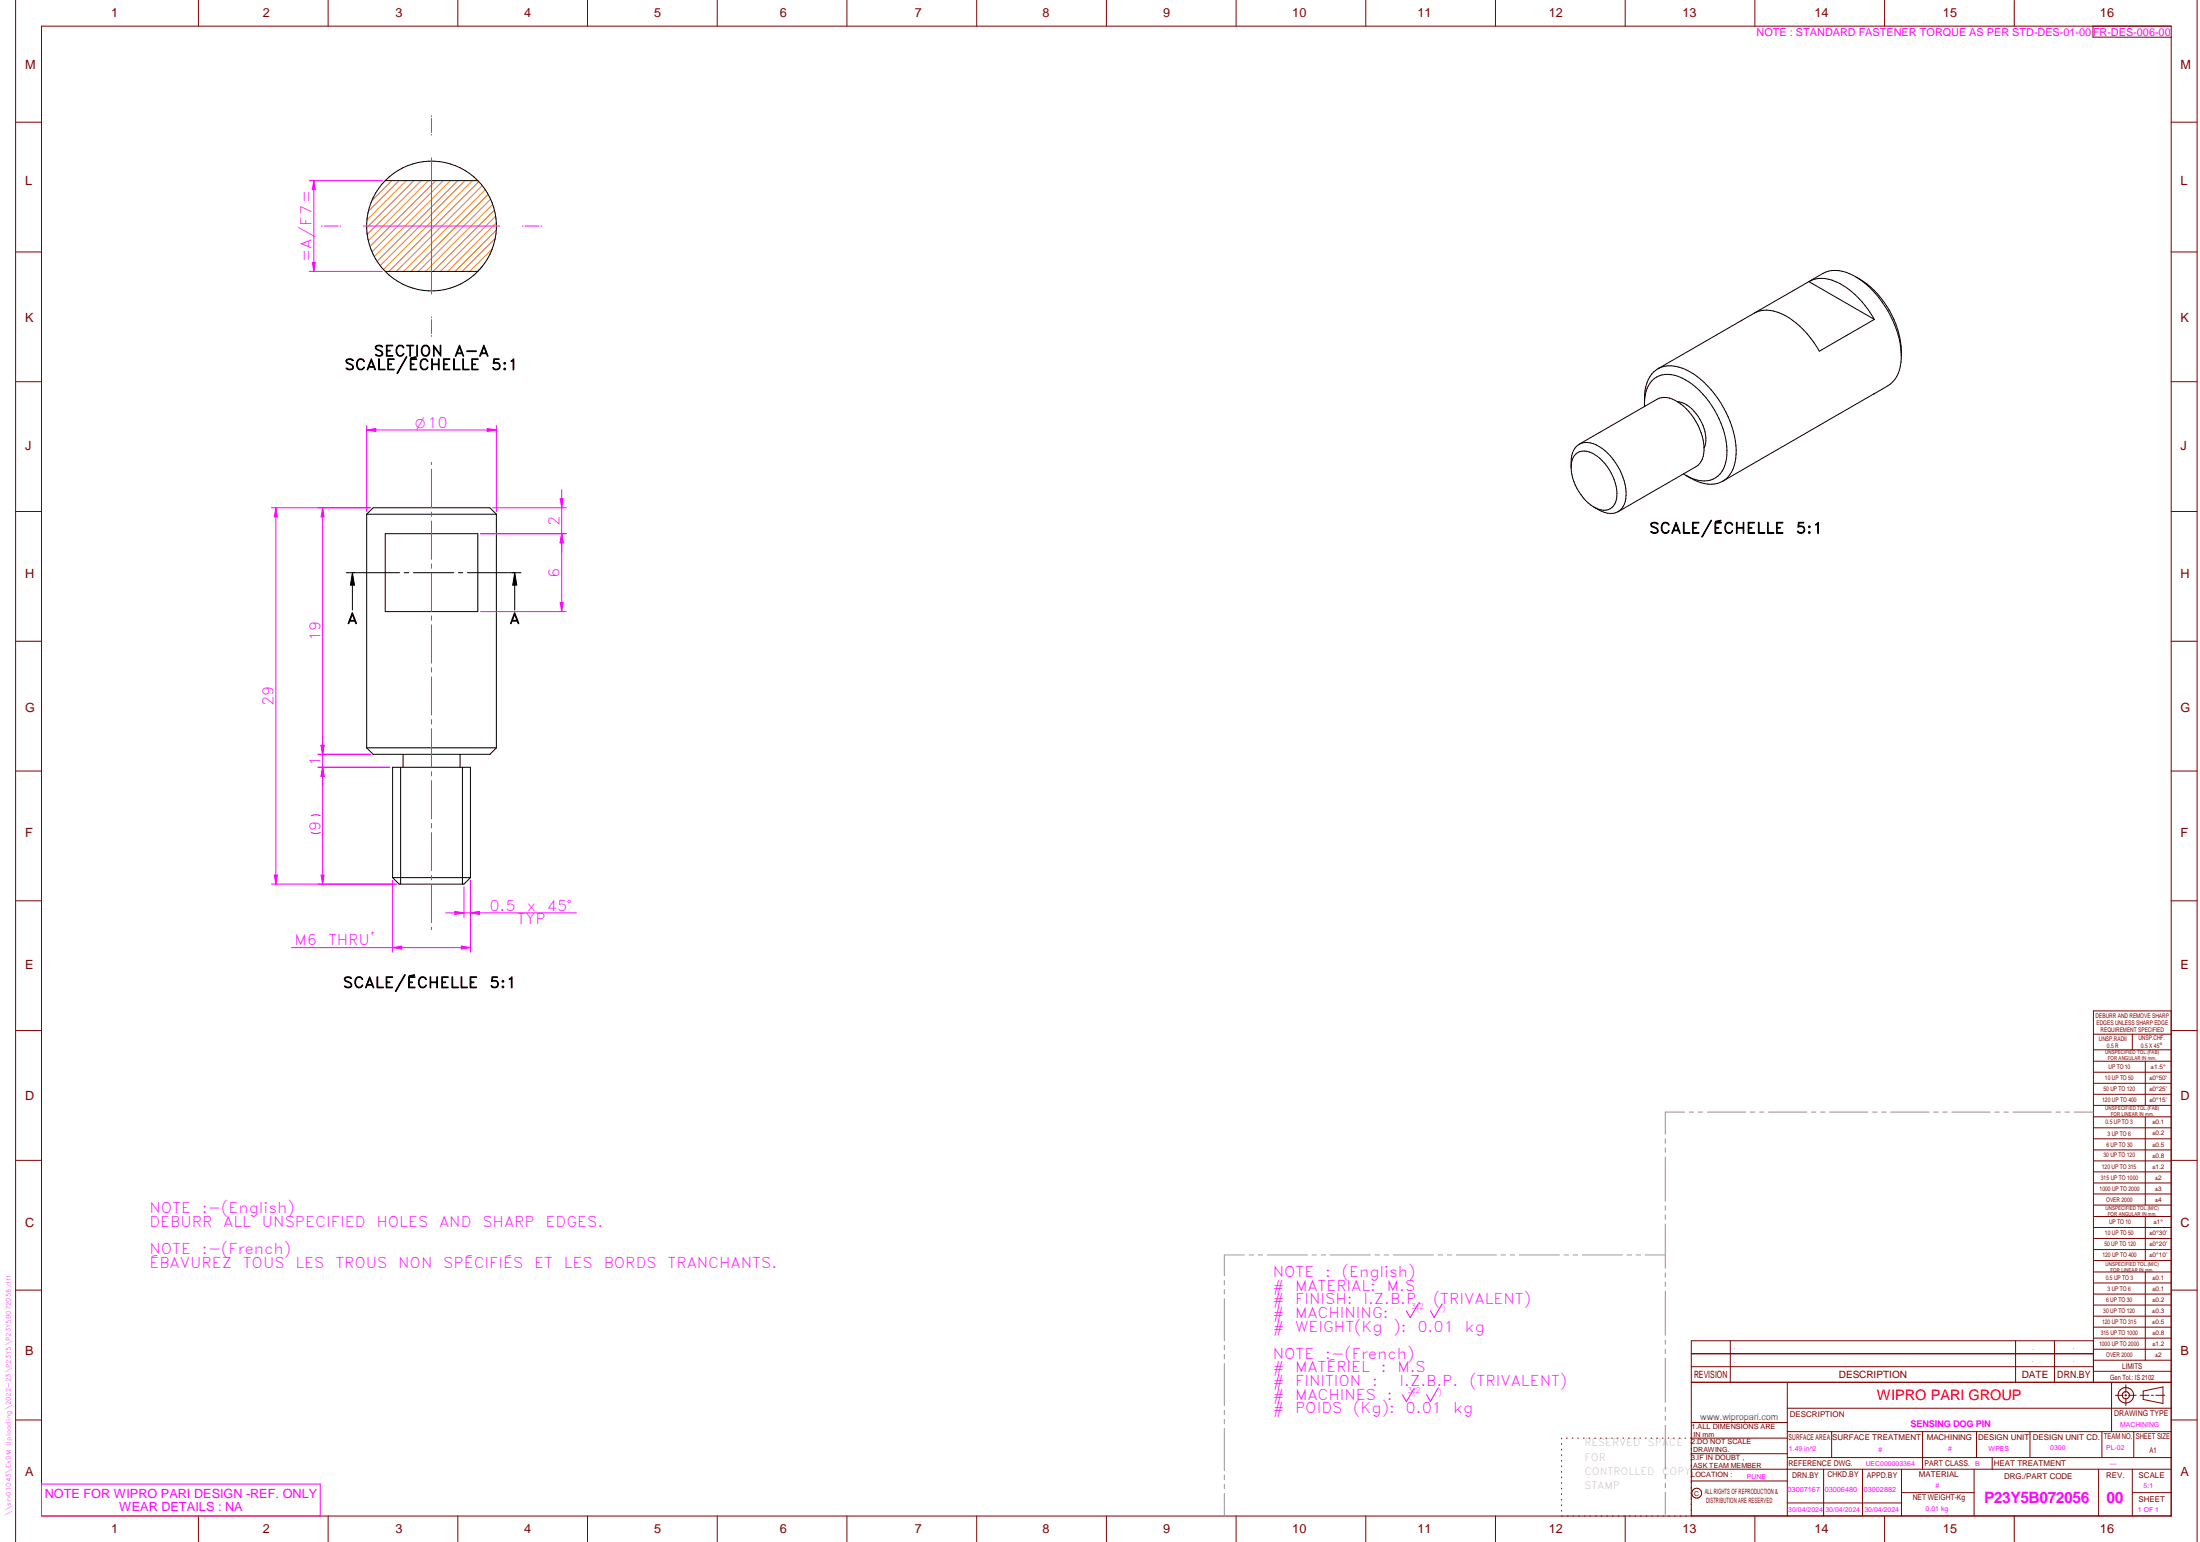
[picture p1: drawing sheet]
<svg xmlns="http://www.w3.org/2000/svg" width="848mm" height="594mm" viewBox="0 0 848 594" stroke-linecap="round" stroke-linejoin="round" font-family="sans-serif">
<g fill="none" stroke="#800000" stroke-width=".39">
<path d="M6 .1v593.9M16 10.1h821v574h-821zM76.5 .1v10M126.5 .1v10M176.5 .1v10M226.5 .1v10M276.5 .1v10M326.5 .1v10M376.5 .1v10M426.5 .1v10M476.5 .1v10M526.5 .1v10"/>
<path d="M576.5 .1v10M626.5 .1v10M676.5 .1v10M726.5 .1v10M776.5 .1v10M806.8 10.1v4.2l30.2 .1M847 .1v593.9M6 47.1h10M837 47.1h10M6 97.1h10M837 97.1h10M6 147.1h10"/>
<path d="M837 147.1h10M6 197.1h10M837 197.1h10M6 247.1h10M837 247.1h10M6 297.1h10M837 297.1h10M6 347h10M837 347h10M6 397h10M807 398.4h30M822 398.4v6.1"/>
<path d="M837 397h10M837 389.5h-30v143.1M807 404.5h30M807 408.9h30M807 413.1h30M807 417.4h30M827 408.9v17M807 421.6h30M807 425.9h30M807 430.3h30M807 434.5h30M807 438.7h30"/>
<path d="M827 430.3v34M6 447h10M807 443h30M807 447.3h30M807 451.5h30M807 455.8h30M807 460h30M837 447h10M807 464.3h30M807 468.7h30M807 472.9h30M807 477.1h30"/>
<path d="M827 468.7v16.9M6 497h10M807 481.4h30M807 485.6h30M807 490.1h30M807 494.3h30M807 498.6h30M827 490.1v33.9M837 497h10M667 516.6v16M777 516.6v16M792 516.6v16"/>
<path d="M807 502.8h30M807 507.1h30M807 511.3h30M807 515.5h30M807 519.8h30M807 516.6h-155v67.5M652 532.6h185.2M652 521.5h155M652 526.5h155M689 532.6v51.4M807 524h30M807 528.3h30"/>
<path d="M814 532.6v19M815.5 537.5h2.8M819.1 537.5h.7M819.5 533.5v2.9M819.5 537.2v.7M819.5 538.7v2.8M820.6 537.5h2.9M825 537.5h3.4M826.2 535.9l7.6-1.6v6.4l-7.6-1.5zM829.3 537.5h.8M831 537.5h3.5M6 547.1h10"/>
<path d="M602 554.1v.3M602 556.2v.3M602 558.3v.3M603.8 554.1h.4M606 554.1h.3M608.2 554.1h.3M610.4 554.1h.3M612.6 554.1h.3M614.7 554.1h.3M616.9 554.1h.3M619.1 554.1h.3M621.2 554.1h.3"/>
<path d="M623.4 554.1h.3M625.6 554.1h.3M627.8 554.1h.3M629.9 554.1h.4M632.1 554.1h.3M634.3 554.1h.3M636.5 554.1h.3M638.6 554.1h.3M640.8 554.1h.3M643 554.1h.3M645.2 554.1h.3M647.3 554.1h.4"/>
<path d="M649.5 554.1h.3M652 548h37M689 542.5h148M689 551.6h148M689 554.1h-37.3M706.1 551.6v10M741.1 551.6v14.4M761.9 551.6v10M782.5 551.6v10M810.3 551.6v10M822.5 551.6v10M837 547.1h10"/>
<path d="M602 560.5v.3M602 562.6v.3M602 564.8v.3M602 566.9v.3M602 569v.3M602 571.2v.3M602 573.3v.4M602 575.5v.3M602 577.6v.3M602 579.8v.3M652 570.6h37M652 560.1h37"/>
<path d="M689 561.6h148M689 579h44M703 566v18M718 566v18M733 575.1h28M733 566v18M761 566v18M768 561.6v4.4M809 566v18M822 566v18M822 575.1h15M837 566h-185"/>
<path d="M76.5 584.1v9.9M126.5 584.1v9.9M176.5 584.1v9.9M226.5 584.1v9.9M276.5 584.1v9.9M326.5 584.1v9.9M376.5 584.1v9.9M426.5 584.1v9.9M476.5 584.1v9.9M526.5 584.1v9.9M576.5 584.1v9.9M602 581.9v.3"/>
<path d="M626.5 584.1v9.9M652 584h185M676.5 584.1v9.9M726.5 584.1v9.9M776.5 584.1v9.9"/>
<circle cx="819.5" cy="537.5" r="2.99"/>
<circle cx="819.5" cy="537.5" r="1.39"/>
<circle cx="654.1" cy="575.3" r="1.9"/>
</g>
<g fill="none" stroke="#f0f" stroke-width=".39">
<path d="M166.3 178.1v.9M104.6 195.6h38.2M166.3 180.8v14.7M166.3 197.3v1.7M166.3 200.7v14.8M166.3 217.3v1.6M166.3 220.8v14.7M166.3 237.3v1.7M166.3 240.7v14.8M166.3 257.3v1.7M166.3 260.8v14.7M166.3 277.2v1.8"/>
<path d="M166.3 280.8v14.6M166.3 297.3v1.7M166.3 300.7v14.8M166.3 317.2v1.8M105.7 337.1h1.2l-.6 3.5zM166.3 320.8v14.6M166.3 337.3v1.7M104.6 340.6h48.2M166.3 340.7v14.8M166.3 357.3v.8M546.7 502.4l-3.1 5.3-1.5-2.7M555.9 502.3l-3 5.3-1.5-2.6"/>
<path d="M545.2 534.8l-3 5.2-1.6-2.6M554.4 534.7l-3 5.2-1.5-2.6M16 571.8h107.4v12.2h-107.4z"/>
</g>
<g fill="none" stroke="#949494" stroke-width=".39">
<path d="M641.9 438.7v1.8M649.4 428.5h-7.5v8.5M651.2 428.5h1.7M654.6 428.5h1.8M658.2 428.5h14.7M674.7 428.5h1.7M678.2 428.5h1.7M681.7 428.5h14.8M698.3 428.5h1.7M701.8 428.5h1.7M705.3 428.5h14.7M721.9 428.5h1.7"/>
<path d="M725.3 428.5h1.8M728.9 428.5h14.7M745.4 428.5h1.7M748.9 428.5h1.7M752.4 428.5h14.8M769 428.5h1.7M772.5 428.5h1.7M776 428.5h14.7M792.6 428.5h1.7M796 428.5h1.8M799.5 428.5h7.4M641.9 442.3v1.6"/>
<path d="M641.9 445.8v17M641.9 464.6v1.7M641.9 468.1v1.7M641.9 471.6v17.1M472 493.4v1.6M472 496.8v1.8M479.7 483.5h-7.7v8M481.5 483.5h1.7M485 483.5h1.7M488.5 483.5h15.5M505.8 483.5h1.7M509.3 483.5h1.7"/>
<path d="M512.8 483.5h15.5M530.1 483.5h1.7M533.6 483.5h1.7M537.1 483.5h15.5M554.4 483.5h1.7M557.9 483.5h1.7M561.4 483.5h15.5M578.7 483.5h1.6M582.2 483.5h1.7M585.6 483.5h15.5M603 483.5h1.6M606.4 483.5h1.8"/>
<path d="M609.9 483.5h15.5M627.2 483.5h1.7M630.7 483.5h1.7M634.2 483.5h7.7M641.9 490.4v1.7M641.9 493.9v1.7M641.9 497.4v17.1M472 500.3v16.3M472 518.3v1.8M641.9 516.3v1.6M641.9 519.8v1.7M472 521.8v1.7"/>
<path d="M472 525.4v16.2M641.9 523.2v17.1M472 543.3v1.7M472 546.9v1.7M472 550.3v16.2M641.9 542.1v1.7M641.9 545.6v1.7M641.9 549.1v17M472 568.3v1.8M472 571.8v1.7M472 575.4v8.1M641.9 567.9v1.7"/>
<path d="M641.9 571.4v1.8M641.9 574.9v8.6"/>
</g>
<g fill="none" stroke="#000" stroke-width=".39">
<path d="M697.3 108.5a11.7 11.7 0 0 1 11.9 .7 35.9 35.9 0 0 1 13.3 13.9M697.3 108.5l-20.9 12.1M697.3 108.5l25.2 14.6M697.4 108.4l5.3-3.1a13 13 0 0 1 13.3 1.7 39.4 39.4 0 0 1 16.9 29.4M715.3 106.6a34.4 34.4 0 0 1 17.2 34.6 10.7 10.7 0 0 1-4.7 7.4l-5.3 3.1M722.5 123.1l-21.2 12.2a32.7 32.7 0 0 0-16.1-15 10.6 10.6 0 0 0-9 .3l-37.1 21.5M633.9 155.1a10.1 10.1 0 0 1 6.8-10.7 15.8 15.8 0 0 1 13.1 4.9 35.2 35.2 0 0 1 11.9 25.9 9.8 9.8 0 0 1-6.4 9.8 13 13 0 0 1-10.3-2.4M633.9 156.6v-3.1a11.8 11.8 0 0 1 6.7-12.1 15.6 15.6 0 0 1 13.6 3.6 39.2 39.2 0 0 1 15 29.9 12.1 12.1 0 0 1-5.1 10.5M646.6 154.7a13.7 13.7 0 0 1 9.9 9.3 10.8 10.8 0 0 1 .4 8.6M722.3 151.8l.2-.2-58.4 33.8M605.7 179.2a5.2 5.2 0 0 1 2.5-4.9 5.2 5.2 0 0 1 5.5 .2 18.8 18.8 0 0 1 9.4 17.7 5 5 0 0 1-7.8 3.6 18.9 18.9 0 0 1-8.7-22.3l1.9-2.1 30.3-17.6a7.8 7.8 0 0 1 8.1 1.1 22.6 22.6 0 0 1 9.9 19.9 6.7 6.7 0 0 1-3 5l-30.1 17.3M609.3 170.9a8.8 8.8 0 0 1 8.3 1.9 23 23 0 0 1 9.1 19.2 6.7 6.7 0 0 1-3 5.1"/>
<path d="M141.4 198.1l2.4-2.5h45l2.5 2.5M141.4 198.1v90M141.4 198.1h49.9M191.3 198.1v90M614.5 195.4a10.1 10.1 0 0 0 8.4 2.1l.8-.4M649.8 183.1a16.2 16.2 0 0 0 12.2 3.2l2.1-.9M148.5 205.6h35.7v30h-35.7zM141.4 288.1l2.4 2.5h45l2.5-2.5M141.4 288.1h49.9M154.4 295.6v45M155.4 290.6v5M177.3 290.6v5"/>
<path d="M178.3 295.6v45M151.3 338.1l2.5 2.5h25.1l2.5-2.5M151.3 338.1h30.1M181.4 338.1v-42.5h-30.1v42.5"/>
</g>
<path d="M105.7 337.1h1.2l-.6 3.5z" fill="#f0f"/>
<path d="M106.3 195.6l.6 3.5h-1.2z" fill="none" stroke="#f0f" stroke-width=".39"/>
<path d="M106.3 195.6l.6 3.5h-1.2z" fill="#f0f"/>
<path d="M106.3 195.6v145M122.6 295.6h27.7M123.5 314.3a4.2 4.2 0 0 0-3.5 0M123.5 320.7a3.9 3.9 0 0 1-3.5 0M123.8 337.1h1.1l-.5 3.5zM122.6 340.6h30.2" fill="none" stroke="#f0f" stroke-width=".39"/>
<path d="M123.8 337.1h1.1l-.5 3.5z" fill="#f0f"/>
<path d="M124.4 295.6l.5 3.5h-1.1z" fill="none" stroke="#f0f" stroke-width=".39"/>
<path d="M124.4 295.6l.5 3.5h-1.1z" fill="#f0f"/>
<path d="M122.6 295.6h27.7M122.6 290.6h20.2M124.4 295.6v45M124.4 295.6l.5 3.5h-1.1z" fill="none" stroke="#f0f" stroke-width=".39"/>
<path d="M124.4 295.6l.5 3.5h-1.1z" fill="#f0f"/>
<path d="M123.8 287.1h1.1l-.5 3.5z" fill="none" stroke="#f0f" stroke-width=".39"/>
<path d="M123.8 287.1h1.1l-.5 3.5z" fill="#f0f"/>
<path d="M122.6 195.6h20.2M122.6 290.6h20.2M123.8 287.1h1.1l-.5 3.5zM124.4 283.6v19" fill="none" stroke="#f0f" stroke-width=".39"/>
<path d="M123.8 287.1h1.1l-.5 3.5z" fill="#f0f"/>
<path d="M124.4 195.6l.5 3.5h-1.1z" fill="none" stroke="#f0f" stroke-width=".39"/>
<path d="M124.4 195.6l.5 3.5h-1.1z" fill="#f0f"/>
<path d="M124.4 195.6v95M151.3 339.2v27.6M181.4 339.2v27.6M151.3 365.1l3.6-.6v1.1z" fill="none" stroke="#f0f" stroke-width=".39"/>
<path d="M151.3 365.1l3.6-.6v1.1z" fill="#f0f"/>
<path d="M177.8 364.5l3.6 .6-3.6 .5z" fill="none" stroke="#f0f" stroke-width=".39"/>
<path d="M177.8 364.5l3.6 .6-3.6 .5z" fill="#f0f"/>
<path d="M141.4 163.9v33.2M141.4 165.7l3.5-.6v1.1zM191.3 163.9v33.2M112.4 365.1h69" fill="none" stroke="#f0f" stroke-width=".39"/>
<path d="M141.4 165.7l3.5-.6v1.1z" fill="#f0f"/>
<path d="M187.8 165.1l3.5 .6-3.5 .5z" fill="none" stroke="#f0f" stroke-width=".39"/>
<path d="M187.8 165.1l3.5 .6-3.5 .5z" fill="#f0f"/>
<path d="M141.4 165.7h49.9M181.4 339.2v14.2M178.9 341.7v11.7M181.4 351.7l3.4-.6v1.2z" fill="none" stroke="#f0f" stroke-width=".39"/>
<path d="M181.4 351.7l3.4-.6v1.2z" fill="#f0f"/>
<path d="M175.3 351.1l3.6 .6-3.6 .6z" fill="none" stroke="#f0f" stroke-width=".39"/>
<path d="M175.3 351.1l3.6 .6-3.6 .6z" fill="#f0f"/>
<path d="M189.9 195.6h28.4M215.9 192.2h1.2l-.6 3.4zM185.3 205.6h33M171.8 351.7h50.4" fill="none" stroke="#f0f" stroke-width=".39"/>
<path d="M215.9 192.2h1.2l-.6 3.4z" fill="#f0f"/>
<path d="M216.5 205.6l.6 3.5h-1.2z" fill="none" stroke="#f0f" stroke-width=".39"/>
<path d="M216.5 205.6l.6 3.5h-1.2z" fill="#f0f"/>
<path d="M216.5 188.6v24M185.3 205.6h33M216.5 205.6l.6 3.5h-1.2zM185.3 235.6h33" fill="none" stroke="#f0f" stroke-width=".39"/>
<path d="M216.5 205.6l.6 3.5h-1.2z" fill="#f0f"/>
<path d="M215.9 232.1h1.2l-.6 3.5z" fill="none" stroke="#f0f" stroke-width=".39"/>
<path d="M215.9 232.1h1.2l-.6 3.5z" fill="#f0f"/>
<g fill="none" stroke="#f0f" stroke-width=".39">
<path d="M166.3 44.6v.3M166.3 45.6v5.5M166.3 51.8v.3M119.2 69.6h28.2M121 69.6l.5 3.5h-1.1zM166.3 60.8v52.5M123.9 87.1h.3M124.9 87.1h5.4M131.1 87.1h.3M140.1 87.1h52.5M201.3 87.1h.3M202.4 87.1h5.4"/>
<path d="M208.5 87.1h.3M119.2 104.6h28.2M166.3 122.1v.3M166.3 123.1v5.4M166.3 129.2v.4M216.5 205.6v30"/>
</g>
<g fill="none" stroke="#000" stroke-width=".39">
<path d="M148.5 69.6h35.7M148.5 69.6a24.9 24.9 0 0 0 0 35M184.2 69.6a24.9 24.9 0 0 0-35.7 0M184.2 69.6a24.9 24.9 0 0 1 0 35M148.5 104.6h35.7M148.5 104.6a24.9 24.9 0 0 0 35.7 0M133.5 220.6h4.8M135.8 220.6l.9 4.8h-1.6zM135.8 220.6v14.4M138.5 220.6h15.6M155.8 220.6h1.8M159.3 220.6h15.6"/>
<path d="M176.7 220.6h1.7M180.2 220.6h15.5M196 220.6h4.8M198.4 220.6l.8 4.8h-1.5zM198.4 220.6v14.4"/>
</g>
<path d="M135.8 220.6l.9 4.8h-1.6zM198.4 220.6l.8 4.8h-1.5z" fill="#000"/>
<g fill="none" stroke="#ff8000" stroke-width=".39">
<path d="M151 69.6l-7.6 7.6M153.8 69.6l-11.8 11.8M156.7 69.6l-15.2 15.2M159.5 69.6l-18.1 18.1M162.3 69.6l-20.7 20.7M165.1 69.6l-23.1 23.1M168 69.6l-25.4 25.3M170.8 69.6l-27.4 27.4M173.7 69.6l-29.4 29.3M176.5 69.6l-31.1 31.1M179.3 69.6l-32.7 32.7M182.1 69.6l-34.3 34.2"/>
<path d="M184.6 70l-34.7 34.6M185.9 71.5l-33.1 33.1M187.1 73.1l-31.5 31.5M188.2 74.9l-29.7 29.7M189.1 76.8l-27.8 27.8M189.9 78.8l-25.8 25.8M189.7 95.9l-8.6 8.7M190.6 80.9l-23.7 23.7M190.8 91.9l-12.6 12.7M191.1 83.3l-21.3 21.3M191.3 85.9l-18.7 18.7M191.3 88.7l-15.9 15.9"/>
<path d="M186.1 102.4l-2.2 2.2"/>
</g>
<path d="M121 69.6l.5 3.5h-1.1z" fill="#f0f"/>
<path d="M120.4 101.1h1.1l-.5 3.5z" fill="none" stroke="#f0f" stroke-width=".39"/>
<path d="M120.4 101.1h1.1l-.5 3.5z" fill="#f0f"/>
<path d="M121 69.6v35" fill="none" stroke="#f0f" stroke-width=".39"/>
<g font-size="6" fill="#f0f">
<text x="764.8" y="578.9">P23Y5B072056</text>
<text x="812.1" y="578.9">00</text>
</g>
<g font-size="5.7" fill="#f0f">
<text x="120.1" y="100.8" transform="rotate(-90 120.1 100.8)">=A/F7=</text>
<text x="215.6" y="202.6" transform="rotate(-90 215.6 202.6)">2</text>
<text x="215.6" y="222.6" transform="rotate(-90 215.6 222.6)">6</text>
<text x="123.5" y="247.1" transform="rotate(-90 123.5 247.1)">19</text>
<text x="105.5" y="272.1" transform="rotate(-90 105.5 272.1)">29</text>
<text x="123.5" y="295.1" transform="rotate(-90 123.5 295.1)">1</text>
<text x="123.5" y="320.1" transform="rotate(-90 123.5 320.1)">9</text>
<text x="188.7" y="350.8">0.5</text>
<text x="203" y="350.8">x</text>
<text x="210.8" y="350.8">45°</text>
<text x="199.2" y="356.1">TYP</text>
<text x="113.6" y="364.2">M6</text>
<text x="126.4" y="364.2">THRU`</text>
<text x="57.6" y="467.4">NOTE</text>
<text x="77.8" y="467.4">:-(English)</text>
<text x="57.6" y="472.7">DEBURR</text>
<text x="86.1" y="472.7">ALL</text>
<text x="101" y="472.7">UNSPECIFIED</text>
<text x="145.1" y="472.7">HOLES</text>
<text x="169.3" y="472.7">AND</text>
<text x="185.9" y="472.7">SHARP</text>
<text x="210.3" y="472.7">EDGES.</text>
<text x="57.6" y="483.2">NOTE</text>
<text x="77.8" y="483.2">:-(French)</text>
<text x="57.6" y="488.4">ÉBAVUREZ</text>
<text x="93.6" y="488.4">TOUS</text>
<text x="113.9" y="488.4">LES</text>
<text x="129.3" y="488.4">TROUS</text>
<text x="153.5" y="488.4">NON</text>
<text x="170.9" y="488.4">SPÉCIFIÉS</text>
<text x="206" y="488.4">ET</text>
<text x="217.3" y="488.4">LES</text>
<text x="232.7" y="488.4">BORDS</text>
<text x="257.3" y="488.4">TRANCHANTS.</text>
<text x="490.6" y="492">NOTE</text>
<text x="510.8" y="492">:</text>
<text x="517.3" y="492">(English)</text>
<text x="490.6" y="497.2">#</text>
<text x="499.2" y="497.2">MATERIAL:</text>
<text x="534.7" y="497.2">M.S</text>
<text x="490.6" y="502.5">#</text>
<text x="499.2" y="502.5">FINISH:</text>
<text x="525.6" y="502.5">I.Z.B.P.</text>
<text x="552.4" y="502.5">(TRIVALENT)</text>
<text x="490.6" y="507.7">#</text>
<text x="499.2" y="507.7">MACHINING:</text>
<text x="490.6" y="513">#</text>
<text x="499.2" y="513">WEIGHT(Kg</text>
<text x="537.2" y="513">):</text>
<text x="546.4" y="513">0.01</text>
<text x="564.7" y="513">kg</text>
<text x="490.6" y="523.5">NOTE</text>
<text x="510.8" y="523.5">:-(French)</text>
<text x="490.6" y="528.7">#</text>
<text x="490.6" y="534">#</text>
<text x="499.2" y="534">FINITION</text>
<text x="499.2" y="528.7">MATÉRIEL</text>
<text x="529" y="534">:</text>
<text x="532.3" y="528.7">:</text>
<text x="538.7" y="528.7">M.S</text>
<text x="539.5" y="534">I.Z.B.P.</text>
<text x="566.4" y="534">(TRIVALENT)</text>
<text x="490.6" y="539.2">#</text>
<text x="499.2" y="539.2">MACHINES</text>
<text x="534.7" y="539.2">:</text>
<text x="490.6" y="544.5">#</text>
<text x="499.2" y="544.5">POIDS</text>
<text x="521.7" y="544.5">(Kg):</text>
<text x="541.9" y="544.5">0.01</text>
<text x="560.1" y="544.5">kg</text>
</g>
<g font-size="5.7">
<text x="144.1" y="137.2">SECTION</text>
<text x="175.1" y="137.2">A-A</text>
<text x="132.8" y="142.5">SCALE/ÉCHELLE</text>
<text x="189.4" y="142.5">5:1</text>
<text x="635.8" y="205.5">SCALE/ÉCHELLE</text>
<text x="692.3" y="205.5">5:1</text>
<text x="133.8" y="240.3">A</text>
<text x="196.4" y="240.3">A</text>
<text x="132.2" y="380.6">SCALE/ÉCHELLE</text>
<text x="188.7" y="380.6">5:1</text>
</g>
<text font-size="5.6" fill="#f00" x="723.5" y="539.3">WIPRO PARI GROUP</text>
<text font-size="5.4" fill="#f0f" x="160.1" y="164.8">O10</text>
<g font-size="4.9" fill="#800000">
<text x="42.9" y="6.6">1</text>
<text x="101.3" y="6.7">2</text>
<text x="152.5" y="6.7">3</text>
<text x="202.1" y="6.7">4</text>
<text x="252.1" y="6.7">5</text>
<text x="300.6" y="6.7">6</text>
<text x="352.6" y="6.7">7</text>
<text x="401.9" y="6.7">8</text>
<text x="448.4" y="6.7">9</text>
<text x="498.1" y="6.7">10</text>
<text x="546.4" y="6.7">11</text>
<text x="597" y="6.7">12</text>
<text x="648.5" y="6.6">13</text>
<text x="699.4" y="6.6">14</text>
<text x="749" y="6.7">15</text>
<text x="809.5" y="6.6">16</text>
<text x="9.7" y="26.7">M</text>
<text x="840.6" y="26.7">M</text>
<text x="9.7" y="71.4">L</text>
<text x="840.6" y="71.4">L</text>
<text x="9.7" y="124.2">K</text>
<text x="840.6" y="124.2">K</text>
<text x="9.7" y="173.4">J</text>
<text x="840.6" y="173.4">J</text>
<text x="9.7" y="222.7">H</text>
<text x="840.6" y="222.7">H</text>
<text x="9.7" y="274.3">G</text>
<text x="840.6" y="274.3">G</text>
<text x="9.7" y="322.6">F</text>
<text x="840.6" y="322.6">F</text>
<text x="9.7" y="373.3">E</text>
<text x="840.6" y="373.3">E</text>
<text x="9.7" y="423.8">D</text>
<text x="840.6" y="423.8">D</text>
<text x="9.7" y="472.8">C</text>
<text x="840.6" y="472.8">C</text>
<text x="9.7" y="522.1">B</text>
<text x="840.6" y="522.1">B</text>
<text x="9.7" y="568.7">A</text>
<text x="840.6" y="568.7">A</text>
<text x="42.9" y="590.6">1</text>
<text x="101.3" y="590.7">2</text>
<text x="152.5" y="590.7">3</text>
<text x="202.1" y="590.7">4</text>
<text x="252.1" y="590.7">5</text>
<text x="300.6" y="590.7">6</text>
<text x="352.6" y="590.7">7</text>
<text x="401.9" y="590.7">8</text>
<text x="448.4" y="590.7">9</text>
<text x="498.1" y="590.7">10</text>
<text x="546.4" y="590.7">11</text>
<text x="597" y="590.7">12</text>
<text x="648.5" y="590.6">13</text>
<text x="699.4" y="590.5">14</text>
<text x="749" y="590.7">15</text>
<text x="809.5" y="590.5">16</text>
</g>
<g font-size="4.9" fill="#f0f">
<text x="17.2" y="577">NOTE FOR WIPRO PARI DESIGN -REF. ONLY</text>
<text x="45.9" y="582.3">WEAR DETAILS : NA</text>
</g>
<text font-size="4.2" fill="#f0f" x="677.1" y="13.9">NOTE : STANDARD FASTENER TORQUE AS PER STD-DES-01-00FR-DES-006-00</text>
<g font-size="3.9" fill="#800000">
<text x="653" y="530.9">REVISION</text>
<text x="708.9" y="530.9">DESCRIPTION</text>
<text x="779.4" y="530.9">DATE</text>
<text x="793.1" y="530.9">DRN.BY</text>
</g>
<g font-size="3.9" fill="#c0c0c0">
<text x="610.8" y="557.1">RESERVED</text>
<text x="635.2" y="557.1">SPACE</text>
<text x="610.8" y="562.7">FOR</text>
<text x="610.8" y="568.3">CONTROLLED</text>
<text x="640.7" y="568.3">COPY</text>
<text x="610.8" y="573.8">STAMP</text>
</g>
<text font-size="3.6" fill="#f0f" x="736.5" y="549.8">SENSING DOG PIN</text>
<text font-size="3.5" fill="#00f" x="655.4" y="547.1">www.wipropari.com</text>
<g font-size="3.1" fill="#800000">
<text x="818.1" y="527.3">LIMITS</text>
<text x="815" y="545.5">DRAWING TYPE</text>
<text x="690" y="546.1">DESCRIPTION</text>
<text x="689.5" y="554.6">SURFACE AREA</text>
<text x="706.2" y="554.6">SURFACE TREATMENT</text>
<text x="742.7" y="554.6">MACHINING</text>
<text x="762.5" y="554.6">DESIGN UNIT</text>
<text x="783.6" y="554.6">DESIGN UNIT CD.</text>
<text x="811" y="554.4">TEAM NO.</text>
<text x="823.3" y="554.5">SHEET SIZE</text>
<text x="828.6" y="559.9">A1</text>
<text x="689.4" y="564.9">REFERENCE DWG.</text>
<text x="690.8" y="569.3">DRN.BY</text>
<text x="704.4" y="569.2">CHKD.BY</text>
<text x="719.6" y="569.3">APPD.BY</text>
<text x="739.7" y="569.1">MATERIAL</text>
<text x="741.8" y="564.7">PART CLASS.</text>
<text x="768.6" y="564.7">HEAT TREATMENT</text>
<text x="772.5" y="569.7">DRG./PART CODE</text>
<text x="811.9" y="569.3">REV.</text>
<text x="824.4" y="569.4">SCALE</text>
<text x="737.3" y="578">NET WEIGHT-Kg</text>
<text x="824.4" y="578.5">SHEET</text>
</g>
<text font-size="3" fill="#800000" x="832.4" y="403.9">°</text>
<g font-size="2.8" fill="#f0f">
<text x="544" y="504.5">3.2</text>
<text x="546.1" y="505.1">(</text>
<text x="555.9" y="505.1">)</text>
<text x="542.6" y="536.8">3.2</text>
<text x="544.6" y="537.4">(</text>
<text x="554.4" y="537.4">)</text>
<text x="689.1" y="575">03007167</text>
<text x="703.4" y="574.9">03006480</text>
<text x="718.4" y="575">03002882</text>
</g>
<g font-size="2.8" fill="#800000">
<text x="813.4" y="531.5">Gen Tol.: IS 2102</text>
<text x="652.1" y="550.4">1.ALL DIMENSIONS ARE</text>
<text x="652" y="556.4">2.DO NOT SCALE</text>
<text x="652" y="562.5">3.IF IN DOUBT ,</text>
<text x="652" y="569.2">LOCATION :</text>
<text x="657.2" y="575.8">ALL RIGHTS OF REPRODUCTION &amp;</text>
<text x="657.7" y="579.2">DISTRIBUTION ARE RESERVED</text>
</g>
<g font-size="2.7" fill="#f0f">
<text x="817.3" y="549.9">MACHINING</text>
<text x="689.6" y="559.1">1.49 in^2</text>
<text x="724.1" y="559.2">#</text>
<text x="751" y="559.1">#</text>
<text x="766.6" y="559">WPES</text>
<text x="790.3" y="558.8">0300</text>
<text x="811.9" y="558.8">PL-02</text>
<text x="673.4" y="569.6">PUNE</text>
<text x="719.2" y="564.9">UEC000003364</text>
<text x="761.4" y="564.9">B</text>
<text x="813.4" y="564.9">---</text>
<text x="746.1" y="573.2">#</text>
<text x="826.3" y="573.4">5:1</text>
<text x="689.4" y="582.4">30/04/2024</text>
<text x="703.7" y="582.5">30/04/2024</text>
<text x="718.7" y="582.6">30/04/2024</text>
<text x="742.3" y="582.2">0.01 kg</text>
<text x="824.1" y="582.4">1 OF 1</text>
</g>
<g font-size="2.7" fill="#800000">
<text x="652.9" y="553.5">IN mm</text>
<text x="652.7" y="559.5">DRAWING.</text>
<text x="652.7" y="565.5">ASK TEAM MEMBER</text>
<text x="653.1" y="576.3">C</text>
</g>
<g font-size="2.5" fill="#800000">
<text x="807.8" y="392">DEBURR AND REMOVE SHARP</text>
<text x="808.2" y="394.8">EDGES UNLESS SHARP EDGE</text>
<text x="809.1" y="400.9">UNSP.RADII</text>
<text x="809.8" y="397.6">REQUIREMENT SPECIFIED</text>
<text x="824.4" y="400.7">UNSP.CHF.</text>
<text x="812.2" y="403.6">0.5 R</text>
<text x="825.3" y="403.9">0.5 X 45</text>
<text x="812.8" y="411.8">UP TO 10</text>
<text x="829.1" y="411.9">±1.5°</text>
<text x="811.4" y="416.1">10 UP TO 50</text>
<text x="828.5" y="416.1">±0°50'</text>
<text x="810.4" y="424.5">120 UP TO 400</text>
<text x="810.9" y="420.3">50 UP TO 120</text>
<text x="828.5" y="424.5">±0°15'</text>
<text x="828.5" y="420.3">±0°25'</text>
<text x="811.7" y="433.2">0.5 UP TO 3</text>
<text x="812.5" y="437.5">3 UP TO 6</text>
<text x="829.6" y="437.4">±0.2</text>
<text x="829.6" y="433.2">±0.1</text>
<text x="812" y="441.7">6 UP TO 30</text>
<text x="829.6" y="441.7">±0.5</text>
<text x="810.9" y="445.9">30 UP TO 120</text>
<text x="829.6" y="446">±0.8</text>
<text x="809.9" y="454.4">315 UP TO 1000</text>
<text x="810.3" y="450.2">120 UP TO 315</text>
<text x="829.6" y="450.2">±1.2</text>
<text x="830.7" y="454.4">±2</text>
<text x="809.4" y="458.7">1000 UP TO 2000</text>
<text x="830.6" y="458.7">±3</text>
<text x="811.9" y="463">OVER 2000</text>
<text x="830.7" y="463">±4</text>
<text x="813.1" y="471.6">UP TO 10</text>
<text x="830.1" y="471.6">±1°</text>
<text x="811.4" y="475.9">10 UP TO 50</text>
<text x="828.5" y="475.9">±0°30'</text>
<text x="810.4" y="484.4">120 UP TO 400</text>
<text x="811.2" y="480.1">50 UP TO 120</text>
<text x="828.5" y="484.4">±0°10'</text>
<text x="828.5" y="480.1">±0°20'</text>
<text x="811.7" y="493">0.5 UP TO 3</text>
<text x="812.4" y="497.2">3 UP TO 6</text>
<text x="829.6" y="497.3">±0.1</text>
<text x="829.6" y="493">±0.1</text>
<text x="811.9" y="501.5">6 UP TO 30</text>
<text x="829.6" y="501.5">±0.2</text>
<text x="810.8" y="505.8">30 UP TO 120</text>
<text x="829.6" y="505.8">±0.3</text>
<text x="809.8" y="514.3">315 UP TO 1000</text>
<text x="810.3" y="510.1">120 UP TO 315</text>
<text x="829.6" y="510">±0.5</text>
<text x="829.6" y="514.3">±0.8</text>
<text x="809.2" y="518.5">1000 UP TO 2000</text>
<text x="829.6" y="518.5">±1.2</text>
<text x="811.9" y="522.8">OVER 2000</text>
<text x="830.6" y="522.7">±2</text>
</g>
<g font-size="2.5" fill="#f0f">
<text x="668.4" y="519.9">.</text>
<text x="783.5" y="520">.</text>
<text x="799.1" y="519.9">.</text>
<text x="668.4" y="524.9">.</text>
<text x="783.3" y="524.8">.</text>
<text x="799.1" y="524.8">.</text>
</g>
<g font-size="2.4" fill="#f0f">
<text x="4.1" y="556.9" transform="rotate(-90 4.1 556.9)">Uploading\2022-23\P23Y5\P23Y5B072056.dft</text>
<text x="4.1" y="584.1" transform="rotate(-90 4.1 584.1)">\\srv01043\ExDM</text>
</g>
<g font-size="2.1" fill="#800000">
<text x="811.5" y="406.1">UNSPECIFIED TOL.(FAB)</text>
<text x="812.5" y="408.5">FOR ANGULAR IN mm.</text>
<text x="811.6" y="427.7">UNSPECIFIED TOL.(FAB)</text>
<text x="813.6" y="430.1">FOR LINEAR IN mm.</text>
<text x="811.7" y="466.1">UNSPECIFIED TOL.(M/C)</text>
<text x="812.5" y="468.5">FOR ANGULAR IN mm.</text>
<text x="811.7" y="487.6">UNSPECIFIED TOL.(M/C)</text>
<text x="813.6" y="489.9">FOR LINEAR IN mm.</text>
</g>
</svg>
